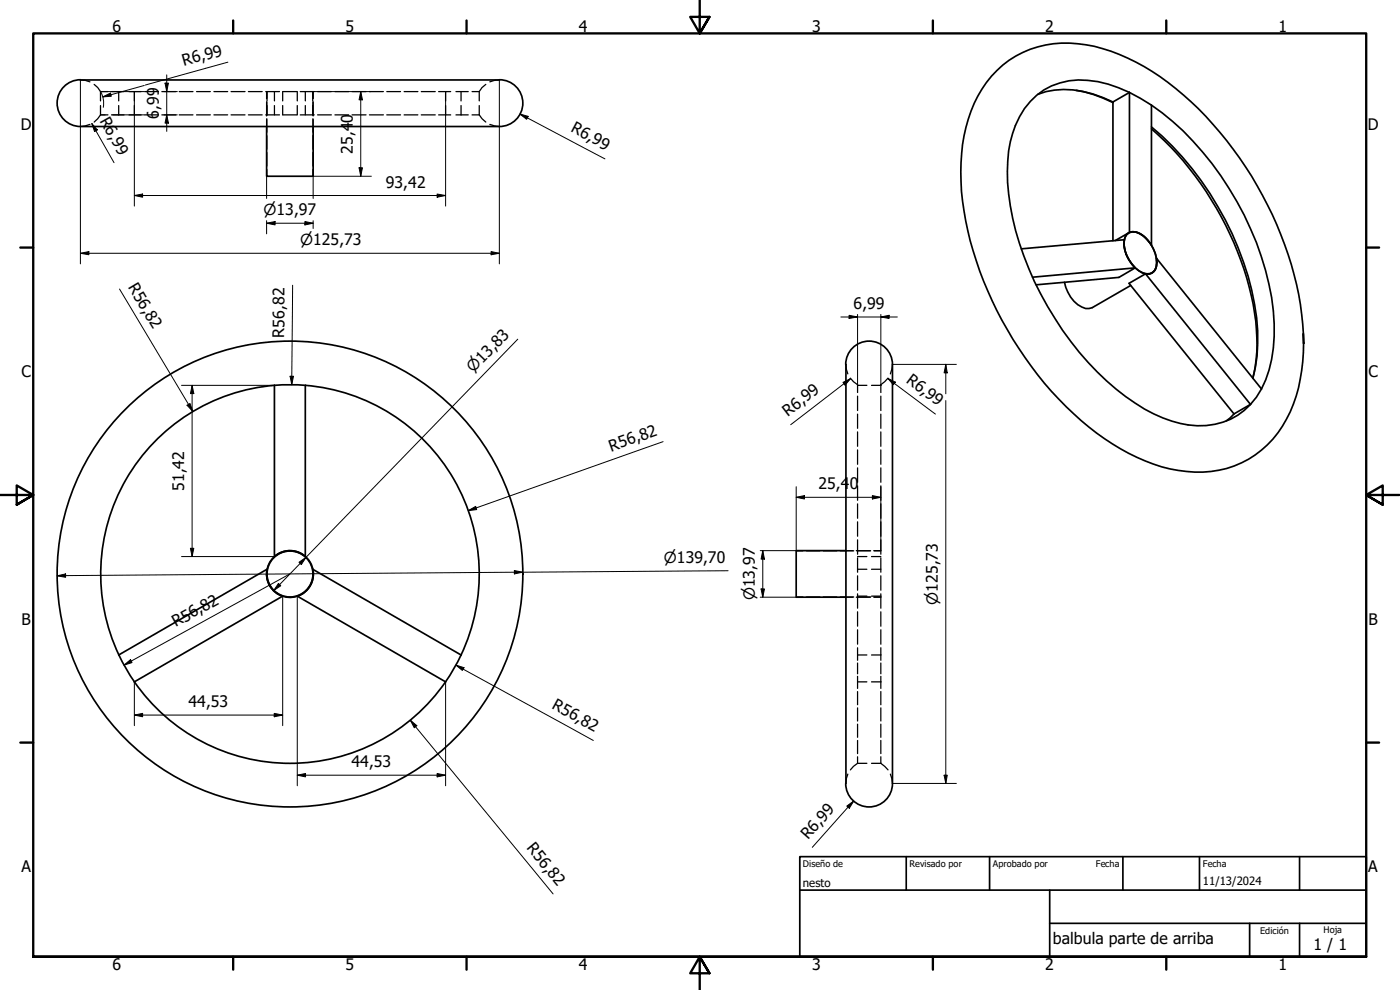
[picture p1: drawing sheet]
<svg xmlns="http://www.w3.org/2000/svg" width="420mm" height="297mm" viewBox="0 0 420 297" stroke-linecap="round" stroke-linejoin="round" font-family="sans-serif">
<!-- layer: Visible (ISO) -->
<g fill="none" stroke="#000" stroke-width=".51">
<path d="M24.1 24h125.8M24.2 23.9a7 7 0 0 0-7.1 7 7 7 0 0 0 7.1 7.1h125.7M80 38v14.9h14v-14.9M149.9 23.9a7 7 0 0 1 7 7 7 7 0 0 1-7 7.1M311.5 28.3a25.7 25.7 0 0 1 19.5 1l3 1.3M323 27.1a36.8 36.8 0 0 1 11 3.7M339 27.7a31.2 31.2 0 0 0-18.2-3.5 20.5 20.5 0 0 0-16.1 13.4 45.6 45.6 0 0 0-1.5 24.2 96 96 0 0 0 31.8 55 45 45 0 0 0 21.6 10.7 20.8 20.8 0 0 0 18.7-6.2M339 27.7l-5 2.9v41.6M339 27.7l6.6 3.8M339 27.7v42a5.3 5.3 0 0 1 5.7 2.7l.9 1.1v-42M345.6 38.1a93.1 93.1 0 0 1 31.5 57.2 51 51 0 0 1-1.1 18.2M345.6 31.5a89 89 0 0 1 29.7 37.1 75.4 75.4 0 0 1 7.1 32.3 37.2 37.2 0 0 1-3.8 15.8"/>
<path d="M345.6 38.7a95.5 95.5 0 0 1 31.3 57.6 46.4 46.4 0 0 1-.9 17.2M306.5 74.7l30.9-2.8a10.1 10.1 0 0 0 3.3 8.5M338.1 70.4a2.99 2.99 0 0 1 3.8-.3 10.2 10.2 0 0 1 5.1 9.8 2.71 2.71 0 0 1-3.9 2 10.4 10.4 0 0 1-5.7-9.5l.2-1.1zM338.3 70.2a3.8 3.8 0 0 1 5.1 .8 10.5 10.5 0 0 1 3.6 9.2 2.78 2.78 0 0 1-4.2 1.7 10.5 10.5 0 0 1-5.4-9.8l.3-1.1zM338.8 69.8l-4.1 2.4M319.5 84.7a10 10 0 0 0 6.3 7.9l2-.3 11.5-6.7M340.7 80.4l-30.8 2.8M340.7 80.4l-4.9 2.8-24.8 2.3M343.8 82.2a2.83 2.83 0 0 0 3.4-3.5l-.1-1.2 31.5 39.2M343.8 82.2l-5 2.8 31.5 39.2M343.8 82.2l31.5 39.1M82.4 115.6l-.1 51.4a7 7 0 0 1 9.4 0"/>
<path d="M82.4 115.6a56.8 56.8 0 0 0-46.7 80.9M82.4 115.6a56.8 56.8 0 0 1 56 80.9M91.6 115.6v51.4M253.8 109.4a7 7 0 0 1 7-7.1 7 7 0 0 1 7 7.1M253.9 109.3v125.8M267.8 109.3v125.8a7 7 0 0 1-7 7 7 7 0 0 1-7-7M378.6 116.7l-1.5 2.5-1.8 2.1M391.2 100.1v2.9a97.8 97.8 0 0 0-13.9-47.3 97.5 97.5 0 0 0-34-35.8 46.2 46.2 0 0 0-27.2-6.8 29.7 29.7 0 0 0-24.7 20.3 61.4 61.4 0 0 0-1.6 32.8 109.3 109.3 0 0 0 39.3 63.7 57.9 57.9 0 0 0 24.5 11.2 29.9 29.9 0 0 0 34.6-19.9 53.6 53.6 0 0 0 3-18.2M370.3 124.2l-2.3 2.1M375.3 121.3l-5 2.9M253.9 165.2h-14.9v14h14.9M35.6 196.5l44.6-25.7a7 7 0 0 0 4.6 8.1l-44.5 25.7"/>
<path d="M35.7 196.5a56.8 56.8 0 0 0 98 8.1M138.4 196.5l-44.5-25.7a7 7 0 0 1-4.7 8.1l44.5 25.7M138.4 196.5l-2.2 4.1-2.5 4"/>
<circle cx="87" cy="172.2" r="69.9"/>
<circle cx="87" cy="172.2" r="6.9"/>
<circle cx="87" cy="172.2" r="7"/>
</g>
<!-- layer: Oculto (ISO) -->
<g fill="none" stroke="#000" stroke-width=".38">
<path d="M24.1 24l1.5 .1 1.4 .5M27 37.3l-2.9 .7M28.3 25.3l1 1 .9 1.2M30.2 34.5l-1.9 2.1M30.2 34.5h2.2M30.2 27.5h2.2M30.2 27.5v2.8M30.2 31.7v2.8M33.5 34.5h3.7M33.5 27.5h3.7M35.6 27.5v2.8M35.6 31.7v2.8"/>
<path d="M38.7 34.5h3.7M38.7 27.5h3.7M40.3 27.5v2.8M40.3 31.7v2.8M43.4 34.5h4.2M43.4 27.5h4.2M48.6 34.5h4.2M48.6 27.5h4.2M53.8 34.5h4.1M53.8 27.5h4.1M59 34.5h4.1M59 27.5h4.1"/>
<path d="M64.2 34.5h4.1M64.2 27.5h4.1M69.3 34.5h4.2M69.3 27.5h4.2M74.5 34.5h4.2M74.5 27.5h4.2M79.8 34.5h4.1M79.8 27.5h4.1M80 27.5v2.1M80 30.6v4.2M80 35.9v2.1M80.1 27.5v2"/>
<path d="M80.1 30.5v4.1M80.1 35.6v4.1M80.1 27.5v2.8M80.1 31.7v2.8M82.4 27.5v2.8M82.4 31.7v2.8M84.8 27.5v2.8M84.8 31.7v2.8M84.9 34.5h4.2M84.9 27.5h4.2M89.2 27.5v2.8M89.2 31.7v2.8"/>
<path d="M90.1 34.5h4.2M90.1 27.5h4.2M91.6 27.5v2.8M91.6 31.7v2.8M93.9 27.5v2.8M93.9 31.7v2.8M93.9 27.5v2M93.9 30.5v4.1M93.9 35.6v4.1M94 27.5v2.1M94 30.6v4.2M94 35.9v2.1"/>
<path d="M95.3 34.5h4.1M95.3 27.5h4.1M100.5 34.5h4.1M100.5 27.5h4.1M105.7 34.5h4.2M105.7 27.5h4.2M110.9 34.5h4.2M110.9 27.5h4.2M116.1 34.5h4.1M116.1 27.5h4.1M121.3 34.5h4.1M121.3 27.5h4.1"/>
<path d="M126.4 34.5h4.2M126.4 27.5h4.2M131.6 34.5h3.7M131.6 27.5h3.7M133.7 27.5v2.8M133.7 31.7v2.8M136.8 34.5h3.7M136.8 27.5h3.7M138.4 27.5v2.8M138.4 31.7v2.8M141.7 34.5h2.1M141.7 27.5h2.1"/>
<path d="M143.8 34.5l.9 1.1 1.1 1M143.8 27.5v2.8M143.8 31.7v2.8M145.8 25.3l-1.1 1-.9 1.2M147 37.3l2.9 .7M149.9 24l-1.5 .1-1.4 .5M80.1 40.7v4.1M80.1 45.8v4M80.1 50.8v2.1M93.9 40.7v4.1M93.9 45.8v4M93.9 50.8v2.1"/>
<path d="M253.9 109.3l.1 1.5 .4 1.4M255.2 113.5l1 1 1.2 .9v2.4M257.4 118.9v4.3M257.4 115.6h2.8M261.6 115.6h2.8M264.4 118.9v4.3M266.5 113.5l-2.1 1.9v2.4M267.8 109.3l-.6 2.9M257.4 124.3v4.2M257.4 129.6v4.3M257.4 135v4.3M264.4 124.3v4.2"/>
<path d="M264.4 129.6v4.3M264.4 135v4.3M257.4 140.4v4.3M257.4 145.8v4.3M257.4 151.2v4.3M257.4 156.6v4.3M264.4 140.4v4.3M264.4 145.8v4.3M264.4 151.2v4.3M264.4 156.6v4.3M239 165.3h2M239 179.1h2"/>
<path d="M242 165.3h4.1M242 179.1h4.1M247.1 165.3h4M247.1 179.1h4M252.2 165.3h4M252.2 179.1h4M253.9 179.2h2.1M253.9 165.2h2.1M257 179.2h4.2M257 165.2h4.2M257.2 165.3h4.1M257.2 179.1h4.1"/>
<path d="M257.4 162v4.3M257.4 167.4v4.3M257.4 172.8v4.3M257.4 178.2v4.3M257.4 167h2.8M257.4 170.8h2.8M257.4 178.9h2.8M261.6 167h2.8M261.6 170.8h2.8M261.6 178.9h2.8M262.3 179.2h2.1M262.3 165.2h2.1"/>
<path d="M262.3 165.3h2.1M262.3 179.1h2.1M264.4 162v4.3M264.4 167.4v4.3M264.4 172.8v4.3M264.4 178.2v4.3M257.4 183.6v4.3M257.4 189v4.3M257.4 194.4v3.7M257.4 198.9v3.3M257.4 196.5h2.8M261.6 196.5h2.8"/>
<path d="M264.4 183.6v4.3M264.4 189v4.3M264.4 194.4v3.7M264.4 198.9v3.3M257.4 202.9v3.7M257.4 207.5v3.9M257.4 212.4v3.9M257.4 217.3v3.9M257.4 204.6h2.8M261.6 204.6h2.8M264.4 202.9v3.7M264.4 207.5v3.9"/>
<path d="M264.4 212.4v3.9M264.4 217.3v3.9M254.4 232.3l-.4 1.3-.1 1.5M257.4 229l-1.2 .9-1 1.1M257.4 222.2v3.9M257.4 227.1v1.9M257.4 229h2.8M261.6 229h2.8M264.4 229l2.1 2M264.4 222.2v3.9M264.4 227.1v1.9M267.2 232.3l.6 2.8"/>
</g>
<!-- layer: Borde (ISO) -->
<g fill="none" stroke="#000" stroke-width=".7">
<path d="M70 6.1v3.9M140 6.1v3.9M210 0v10l-2.9-4.9h5.8l-2.9 4.9 2.9-4.9M280 6.1v3.9M350 6.1v3.9M6.1 74.3h3.9M410 74.3h3.9M0 148.5h10l-5-2.8v5.7l5-2.9-5 2.9M420 148.5h-10l5-2.8v5.7l-5-2.9 5 2.9M6.1 222.8h3.9M410 222.8h3.9M10 287.1v-277.1h400v277.1h-400h400"/>
<path d="M70 287.1v3.8M140 287.1v3.8M212.9 292l-2.9-4.9 2.9 4.9h-5.8l2.9-4.9v9.9M280 287.1v3.8M350 287.1v3.8"/>
</g>
<path d="M240 257h170v30.1h-170zM272 257v10.1M297 257v10.1M337 257v10.1M360 257v10.1M390 257v10.1M240 267.1h170M315 277h95M315 267.1v20M375 277v10.1M390 277v10.1" fill="none" stroke="#000" stroke-width=".51"/>
<!-- layer: Cota (ISO) -->
<g fill="none" stroke="#000" stroke-width=".3">
<path d="M68.4 18.7l-24.8 6.8M24.1 24v55.2M27.6 37.1l1.6 1.9-.8 .5zM27.6 37.1l6.6 11.7M30.2 34.5h1.4M30.9 29.1l2.2-1.2 .3 1zM33.8 34.5h9.5M40.3 27.5v34.3M43.3 27.5h-13.1l.9 2.6-.1 2.1M43.3 25.6l-12.4 3.5M49.3 27.5h3.9M49.3 34.5h3.9"/>
<path d="M49.5 24.9h1l-.5 2.6zM50 34.5l.5 2.4h-1zM50 22.5v16.9M94 27.5h17.4M108.3 27.5l.5 2.5h-1zM108.3 27.5v25.4M133.7 27.5v34.3M149.9 24v55.2M156 34.2l2.5 .7-.4 .9zM156 34.2l25.5 13.5M40.3 58.7l2.5-.5v1zM40.3 58.7h93.4"/>
<path d="M80 52.9v6.6M107.8 50.3h1l-.5 2.6zM111.4 52.9h-17.4v6.6M131.2 58.2l2.5 .5-2.5 .5zM24.1 76l2.6-.5v.9zM24.1 76h125.8M80 67l2.5-.5v1zM80 67h14M80 66.2v4M91.5 66.5l2.5 .5-2.5 .5zM94 66.2v2.4M147.4 75.5l2.5 .5-2.5 .4z"/>
<path d="M35.9 86.7l21.9 36.7M87.8 85.6l-.2 29.8M252.3 95.1h17M254.8 94.6l2.6 .5-2.6 .5zM257.4 94.3v21.3M264.4 95.1l2.4-.5v1zM264.4 94.3v21.3M54.5 115.6h27.9M57.7 115.6l.5 2.5h-1.1zM57.7 115.6v51.4M87.1 112.9h1l-.5 2.5zM155.4 101.8l-73.2 75.4"/>
<path d="M253 114.7l2.3-1.1-1.7 2zM255.3 113.6l-18 13.8M266.4 113.5l2.3 1.2-.6 .7zM266.4 113.5l14.3 10.8M267.8 109.3h19.2M283.8 109.3l.5 2.6h-1zM283.8 109.3v8.9M56.1 121.6l.9-.5 .8 2.3zM199 132.5l-58.5 20.7M283.8 120.2v114.9M140.5 153.2l2.2-1.3 .4 1zM239 149.2l2.4-.5v1z"/>
<path d="M239 146v19.2h-10.8M239 149.2h25.4M261.8 148.7l2.6 .5-2.6 .5zM264.4 146v19.2M17.1 172.8l2.6-.6v1zM54.5 167h27.9M57.1 164.5h1.1l-.5 2.5zM83.6 175.1l.7 .7-2.1 1.4zM84.8 178.9v38.8M87 172.2l-49.8 27.4M89.2 178.9v56.9M89.7 168.7l2.1-1.5-1.4 2.2z"/>
<path d="M154.4 171.2l2.4 .5-2.4 .5zM218.5 171.2l-201.4 1.6M228.2 179.2h10.8M228.4 176.7h1l-.5 2.5zM228.9 165.2l.5 2.6h-1zM228.9 165.2v14M37.2 199.6l2-1.7 .4 .9zM136.8 199.6l2.5 .7-.6 .9zM136.8 199.6l41.3 22.6M40.3 214.6l2.5-.6v1.1zM40.3 214.6h44.5M40.3 204.6v13.1"/>
<path d="M82.3 214l2.5 .6-2.5 .5zM123.1 216.1l2 1.6-.8 .7zM123.1 216.1l42.9 52.1M133.7 204.6v31.2M89.2 232.6l2.5-.5v1zM89.2 232.6h44.5M131.2 232.1l2.5 .5-2.5 .5zM267.8 235.1h19.2M283.3 232.6h1l-.5 2.5zM254.1 241.9l2.1-1.6-1.3 2.2zM256.2 240.3l-12.4 13.9"/>
</g>
<g fill="#000">
<path d="M27.6 37.1l1.6 1.9-.8 .5zM30.9 29.1l2.2-1.2 .3 1zM49.5 24.9h1l-.5 2.6zM50 34.5l.5 2.4h-1zM108.3 27.5l.5 2.5h-1zM156 34.2l2.5 .7-.4 .9zM40.3 58.7l2.5-.5v1zM107.8 50.3h1l-.5 2.6zM131.2 58.2l2.5 .5-2.5 .5zM24.1 76l2.6-.5v.9zM80 67l2.5-.5v1zM91.5 66.5l2.5 .5-2.5 .5z"/>
<path d="M147.4 75.5l2.5 .5-2.5 .4zM254.8 94.6l2.6 .5-2.6 .5zM264.4 95.1l2.4-.5v1zM57.7 115.6l.5 2.5h-1.1zM87.1 112.9h1l-.5 2.5zM253 114.7l2.3-1.1-1.7 2zM266.4 113.5l2.3 1.2-.6 .7zM283.8 109.3l.5 2.6h-1zM56.1 121.6l.9-.5 .8 2.3zM140.5 153.2l2.2-1.3 .4 1zM239 149.2l2.4-.5v1zM261.8 148.7l2.6 .5-2.6 .5z"/>
<path d="M17.1 172.8l2.6-.6v1zM57.1 164.5h1.1l-.5 2.5zM83.6 175.1l.7 .7-2.1 1.4zM89.7 168.7l2.1-1.5-1.4 2.2zM154.4 171.2l2.4 .5-2.4 .5zM228.4 176.7h1l-.5 2.5zM228.9 165.2l.5 2.6h-1zM37.2 199.6l2-1.7 .4 .9zM40.3 214.6l2.5-.6v1.1zM82.3 214l2.5 .6-2.5 .5zM123.1 216.1l2 1.6-.8 .7zM136.8 199.6l2.5 .7-.6 .9z"/>
<path d="M89.2 232.6l2.5-.5v1zM131.2 232.1l2.5 .5-2.5 .5zM283.3 232.6h1l-.5 2.5zM254.1 241.9l2.1-1.6-1.3 2.2z"/>
</g>
<g font-size="4.8">
<text x="33.7" y="9.6">6</text>
<text x="103.7" y="9.6">5</text>
<text x="173.7" y="9.6">4</text>
<text x="243.7" y="9.6">3</text>
<text x="313.7" y="9.6">2</text>
<text x="383.7" y="9.6">1</text>
<text x="55.2" y="19.9" transform="rotate(-16 55.2 19.9)">R6,99</text>
<text x="47.6" y="35.6" transform="rotate(-90 47.6 35.6)">6,99</text>
<text x="6.2" y="38.9">D</text>
<text x="29.8" y="36.2" transform="rotate(61 29.8 36.2)">R6,99</text>
<text x="105.9" y="36.8" transform="rotate(-90 105.9 36.8)">0</text>
<text x="171.1" y="39.4" transform="rotate(28 171.1 39.4)">R6,99</text>
<text x="410.5" y="38.9">D</text>
<text x="105.9" y="46.2" transform="rotate(-90 105.9 46.2)">25,4</text>
<text x="115.8" y="56.3">93,42</text>
<text x="38.4" y="86.2" transform="rotate(59 38.4 86.2)">R56,82</text>
<text x="256.2" y="92.7">6,99</text>
<text x="85.3" y="101.3" transform="rotate(-90 85.3 101.3)">R56,82</text>
<text x="6.4" y="113.1">C</text>
<text x="410.7" y="113.1">C</text>
<text x="271.7" y="114.5" transform="rotate(37 271.7 114.5)">R6,99</text>
<text x="236.4" y="125.1" transform="rotate(-38 236.4 125.1)">R6,99</text>
<text x="183.5" y="135.5" transform="rotate(-20 183.5 135.5)">R56,82</text>
<text x="55.2" y="147.3" transform="rotate(-90 55.2 147.3)">51,42</text>
<text x="245.6" y="146.9">25,4</text>
<text x="255" y="146.9">0</text>
<text x="6.4" y="187.4">B</text>
<text x="52.8" y="188.3" transform="rotate(-29 52.8 188.3)">R56,82</text>
<text x="410.7" y="187.4">B</text>
<text x="56.6" y="212.1">44,53</text>
<text x="165.4" y="212.5" transform="rotate(29 165.4 212.5)">R56,82</text>
<text x="105.5" y="230.2">44,53</text>
<text x="157.9" y="254.6" transform="rotate(51 157.9 254.6)">R56,82</text>
<text x="242.5" y="252.1" transform="rotate(-48 242.5 252.1)">R6,99</text>
<text x="6.4" y="261.7">A</text>
<text x="410.7" y="261.7">A</text>
<text x="316" y="283.4">balbula parte de arriba</text>
<text x="394.2" y="285">1 / 1</text>
<text x="33.7" y="290.9">6</text>
<text x="103.7" y="290.9">5</text>
<text x="173.7" y="290.9">4</text>
<text x="243.7" y="290.9">3</text>
<text x="313.7" y="290.9">2</text>
<text x="383.7" y="290.9">1</text>
</g>
<g font-size="4.6">
<text x="79.1" y="64.6">⌀13,97</text>
<text x="90" y="73.6">⌀125,73</text>
<text x="142" y="112.1" transform="rotate(-46 142 112.1)">⌀13,83</text>
<text x="199.3" y="169">⌀139,70</text>
<text x="226.5" y="180.1" transform="rotate(-90 226.5 180.1)">⌀13,97</text>
<text x="281.4" y="181.5" transform="rotate(-90 281.4 181.5)">⌀125,73</text>
</g>
<g font-size="3.4">
<text x="241" y="266">nesto</text>
<text x="361" y="265.5">11/13/2024</text>
</g>
<g font-size="2.7">
<text x="241" y="260.2">Diseño de</text>
<text x="273" y="260.1">Revisado por</text>
<text x="298" y="260.1">Aprobado por</text>
<text x="328.9" y="260.1">Fecha</text>
<text x="361" y="260.1">Fecha</text>
<text x="378.2" y="280.3">Edición</text>
<text x="397.2" y="280">Hoja</text>
</g>
</svg>
